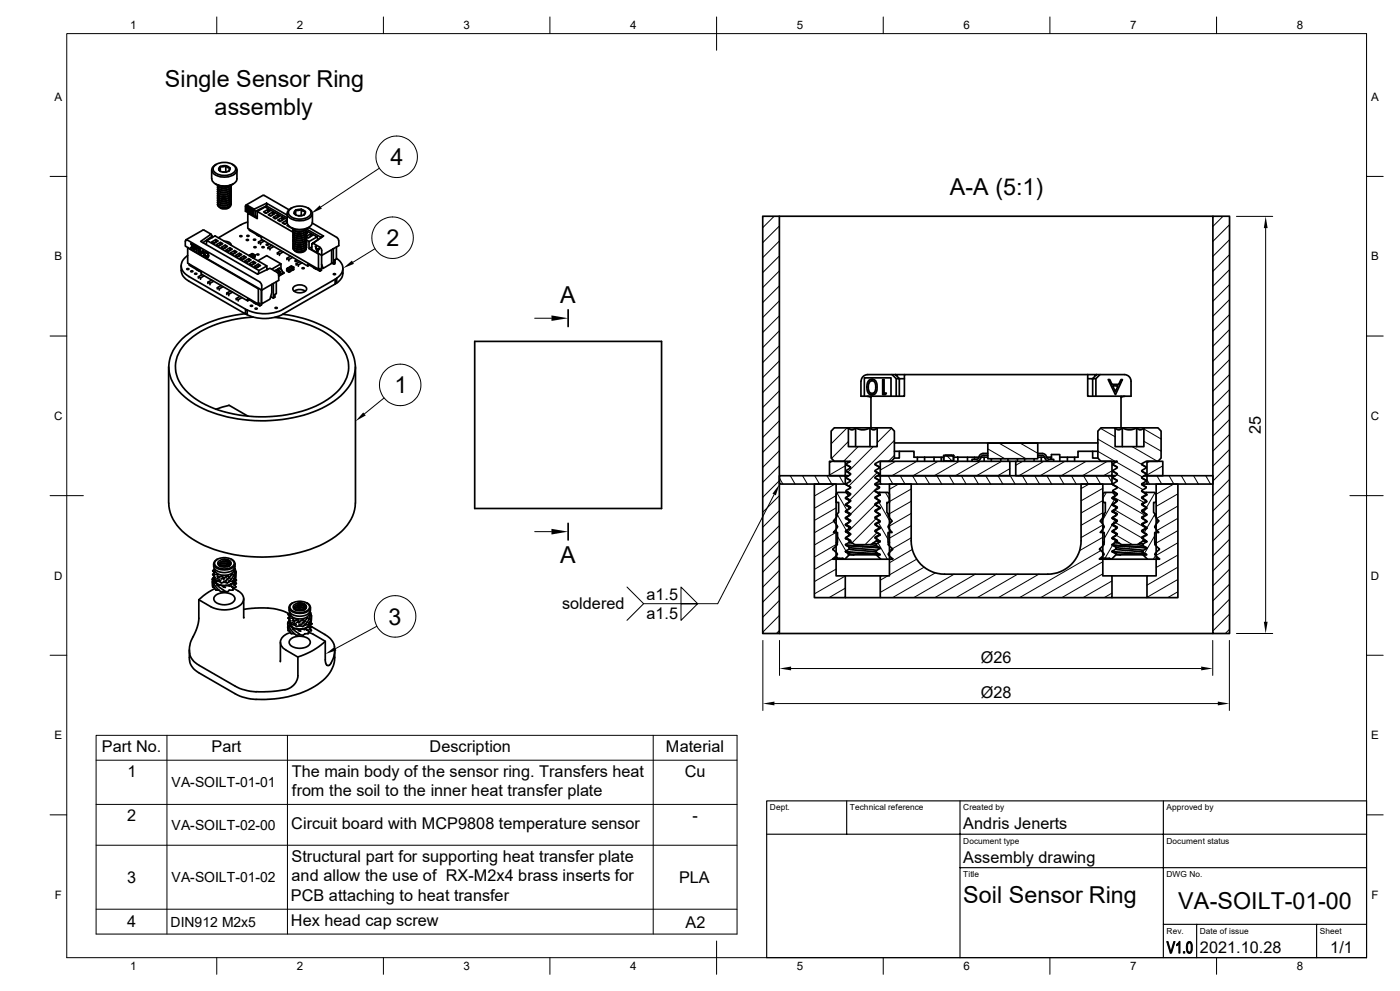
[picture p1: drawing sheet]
<svg xmlns="http://www.w3.org/2000/svg" width="420mm" height="297mm" viewBox="0 0 420 297" stroke-linecap="round" stroke-linejoin="round" font-family="sans-serif">
<g fill="none" stroke="#000" stroke-width=".51">
<path d="M63.5 50.9v2.7a3.3 3.3 0 0 0 3.8 2.2 3.3 3.3 0 0 0 3.8-2.2v-2.7M64.3 49.7a4.5 4.5 0 0 1 6.4 .6 2.24 2.24 0 0 1-2.5 2.2 3.8 3.8 0 0 1-4.2-1.5v-.7zM64.6 55.1a5.4 5.4 0 0 0 5.4 0M64.9 49.2l-.3 .2M65.3 55.5l.4 .5 1 .3 1.4-.1 1-.6-1 .7-1.4 .1-1-.3-.4-.6M65.9 50.1l.2-.1a1.91 1.91 0 0 1 2.9 .7 1.96 1.96 0 0 1-3.4-.2zM66.1 49.9l-.3 .8a.33 .33 0 0 0-.1 .4 .33 .33 0 0 0 .3 .2l.2 .1M66.1 49.9v1.4M66.5 59.6h1.3M66.5 59h1.3M66.5 58.3h1.3M66.5 57h1.3"/>
<path d="M67.7 49.7l.7 .5 .6 .2M67.7 49.7l-.8 .3-.8-.1M67.7 49.7v1.8M67.8 57.7h-1.3M67.8 56.3l-1.3 .1M67.9 51.6h-.9M69 50.4l-.5 1M69.3 60l-.1 .7-.4 .4-1.4 .5-1.6-.3-.5-.5 .1-.5M69.3 59.3v.6l-.4 .5-1.3 .5h-1l-.9-.3-.4-.4 .1-.6M69.3 58.7v.4l-.3 .6-1.5 .6-1.8-.4-.4-.4 .1-.5M69.3 58v.6l-.6 .6-1.5 .4-1.5-.3-.4-.5 .1-.5M69.3 57.4v.6l-.3 .4-1.5 .6-1.8-.4-.4-.4 .1-.5"/>
<path d="M69.3 56.7l-.1 .7-.4 .5-1.5 .4-1.7-.4-.3-.5 .1-.4M69.3 56v.6l-.3 .5-1.5 .6h-.8l-1-.4-.4-.4 .1-.5M69.3 55.5v.5l-.5 .5-1.4 .5-1.6-.3-.4-.4v-.6M69.3 59.6l-.4 .9-1.3 .5-1.6-.2-.6-.5-.1-.4M69.3 59l-.5 .9-1.4 .5-1.5-.3-.5-.4-.1-.4M69.3 58.3l-.4 .8-1.3 .6h-1l-.9-.3-.4-.8M69.3 57.7l-.4 .8-1.4 .6-1.5-.3-.6-.4-.1-.4M69.3 57l-.1 .4-.5 .6-1.5 .4-1.5-.3-.4-.8M69.3 56.3l-.4 .9-1.4 .5-1.5-.1-.6-.5-.1-.4M69.3 55.7v.1M69.3 55.8l-.5 .8-1.5 .5-1.4-.2-.5-.4-.1-.5M69.7 49.2a1.74 1.74 0 0 1 1.4 1.8 1.74 1.74 0 0 1-1.6 1.7 5 5 0 0 1-5.8-1.1l-.2-.7 .2-.7 .9-.8"/>
<path d="M54.4 79.6a4.1 4.1 0 0 0 2.3 4.7l17 9.8v-1.4l.5 .3v1.4l-.5-.3M55.6 72.3v1.4l22.9 13.3v-1.5M55.8 71.9l5.1-2.9h.4l2 1.2-3.1 2.1 17.1 9.9 3.7-1.8 2.1 1.2 .5 .9M56.2 72l-.4-.1-.1 .4M56.2 71.9l21.7 12.6 .5 1M56.3 76.6a3.4 3.4 0 0 0-2 3.3 3.4 3.4 0 0 0 2.4 3l17 9.8M56.3 74.3l21.2 12.3 .2-.1M56.3 74.3v4.6l21.2 12.2v-4.5M56.4 74.2l-.1 .1M56.7 79.1v.4l3.7 2.1v.5l13.9 8.1v-.6l3.6 2.1 .5-.3-.1-4.5M57.3 72.9l.4 .8 .4-.3-.3 .5 .3 .8-.4-.7-.4 .3 .4-.5zM57.3 73l.4 .8-.4 .5h.1"/>
<path d="M57.7 74l.3 .6M58 74.7h.1M58 73.4l-.3 .3M58.5 73.7v1.2M58.7 73.9l.3 .3 .1 1.1M58.7 73.9h-.2v1l-.2-.8a.37 .37 0 0 1 .5-.3 .37 .37 0 0 1 .3 .5v1M58.7 73.8h-.2M58.7 73.9l.3 .4v.9M59 75.2l.1 .1M59.3 74.1l.5 .3v1.3l-.1-1.2zM59.3 74.1l.4 .4 .1 1.2M60 74.5l.2 1.4z"/>
<path d="M60 75.9h.2M60.1 74.5v1.3M60.8 75.3l.5 1.2M60.8 75l.5 1.6-.5-1.3-.4 .7zM60.9 75l-.4 1.1M61.2 76.5h.1M61.5 76.5l.5 .5M61.5 75.6h.5l.5 .7v.7h-.5M61.5 76.5l.6 .4h.3l.1-.3M61.5 75.6l.1 .1M61.5 76.4l.5 .6M61.6 75.7h.4"/>
<path d="M61.6 75.6h-.1M62 75.7l.5 .9M62 77h.1M62 77h.4M62.1 72.1l2.4-1.4 15.6 9v1.1M62.1 72.1l15.6 9 2.4-1.4M62.1 72.1l-.3 1.2M62.5 76.6l-.1 .3M63.3 70.2l.4 .6-2.8 1.9M63.5 72.6l1.2-.8 .7 .4-1.3 .7zM63.7 70.8v.4M64.7 72.7l-.6 .3"/>
<path d="M64.7 71.8v.8M64.9 73.4l1.2-.8 .7 .4-1.2 .8zM66.1 72.6v.8M66.1 73.4l-.6 .3M66.1 73.4h.1M66.3 74.2l1.3-.8 .6 .5-1.2 .7zM66.5 61.6h1.3M66.5 61h1.3M66.5 60.3h1.3M67.2 72.3a1.78 1.78 0 0 1 2.2 1.2M67.5 74.3l-.5 .3M67.6 73.4v.9"/>
<path d="M67.7 75l1.3-.7 .7 .4-1.3 .7zM67.8 62.2l-1.3 .1M69 74.3v.8M69 75.1l-.6 .3M69 75v.1M69.1 75.8l1.3-.7 .7 .4-1.3 .7zM69.2 61.4l-.5 .8-.9 .4-1.3-.1-.8-.5M69.3 60.6v.6l-.4 .5-1.4 .5h-.8l-1-.3-.4-.4 .1-.5M69.3 60.9l-.4 .9-1.4 .5-1.5-.2-.6-.5-.1-.3M69.3 60.3h.1M69.3 60.3l-.5 .9-1.5 .5-1.4-.3-.5-.4-.1-.4M70.4 75.9l-.6 .3"/>
<path d="M70.4 75.1v.8M70.5 76.6l1.3-.7 .7 .4-1.3 .7zM71.8 76.7l-.6 .3M71.8 76.7h.1M71.8 75.9v.8M71.9 77.4l1.3-.7 .7 .4-1.3 .8zM72.3 67.4l-6.8 3.9M73.2 76.7v.9l-.6 .3M73.4 78.3l1.2-.8 .7 .4-1.3 .8zM73.8 61.5l5.4-3 7.5 4.4M73.9 63.5v-1.8l2.3 1.3v1.8l.4 .2 .6-.2M74 61.8v1.6"/>
<path d="M74.3 62.6l.2 .9 .5 .2M74.3 66.5l-2.1 .9M74.4 62.3l.3-.1 .3 .4-.2 .9-.4-.4zM74.4 62.1l-.1 .5M74.5 62.2h.2M74.5 62.1l-.2 .5M74.6 63.7l-.3 .2M74.6 78.3l-.6 .4M74.6 78.3h.1M74.6 77.5v.8M74.7 62.2l.3 .5-.1 .8M74.8 79.1l1.2-.7 .8 .3-1.3 .8z"/>
<path d="M74.8 68.7v.3l3.6 2.1v.6l13.9 8.1v-.6l3.7 2.1M74.8 76.7l1.1-.6 .5 .3-1 .6M74.8 62.2l.3 1a.42 .42 0 0 1-.5 .5 .42 .42 0 0 1-.3-.6v-.5M74.8 76.5l-.1 .1M74.9 63.5h.1M75.3 76.4l-.5 .1M75.4 76.2h.2M75.4 76.2h.1M75.4 76.2l-.2 .1M75.5 77.1l.5-.3v.5l.2-.1M75.6 76.9l.1 .3zM75.6 76.9l-.2 .1"/>
<path d="M75.7 62.7v1.4h.2h-.3v-1.4v1.4l.3 .1M75.8 76.1l-.4 .1M75.9 76.7l.6-.2v.5l-.2 .2M75.9 76.7l-.3 .2M76 78.4v.8l-.5 .3M76.1 76.5l.2 .7zM76.2 79.9l1.3-.7 .6 .4-1.2 .7zM76.2 62.7l.4 .6v1.7M76.4 76.4l-.5 .4M76.4 76.4l.1 .1M76.4 76.4h.1M77 70.3l.7 .4"/>
<path d="M77.2 63.4l2.3-1.4 6.6 3.8M77.2 63.4l10.7 6.2M77.2 63.4v2.1l-2.9-1.6v4.6l21.2 12.2v-4.6l-2.8-1.6v-2.1M77.4 78.1l2.6-1.5 4.3 2.5-.1 1.5M77.5 79.2v.8h-.5l-.2 .3M77.6 72.5l.5 .4M77.6 70.7v.1M78.7 71.9l-1.1 .6v.4M79.1 63.5l1.2-.7 .7 .4-1.2 .7zM79.3 72.2l-1.2 .7v.4M79.6 63.8h.4M79.9 61.7l-3.3 1.6"/>
<path d="M79.9 61.7l6.2 3.6M79.9 61.7v.5M80 60.9l-3.8 1.8-2.4-1.2-.2 1.8 2.6 1.3M80 60.9l6.1 3.6M80 60.9l-.1 .8M80.3 62.8v.8M80.4 74.2l.6 .3M80.5 64.3l1.2-.7 .8 .4-1.3 .7zM81.1 64.7h.2M81.5 73.5l-1.1 .7v.3M81.7 63.6v.8M81.9 65.2l1.3-.8 .7 .4-1.3 .8z"/>
<path d="M82.1 73.9l-1.1 .6v.4M82.7 65.4l-.3 .1M82.7 65.4h.1M83.2 64.4v.8M83.2 75.8l.6 .4M83.3 66l1.3-.8 .7 .4-1.3 .8zM83.9 66.3h.2M84.3 79.1l-2.8 1.6M84.3 75.1l-1.1 .7v.4M84.6 65.2v.8M85 75.5l-1.2 .7v.3M85.3 67.1h.3"/>
<path d="M86 66v.8M86.1 77.4l.6 .4M86.1 66.1l-1.4 .7 .7 .4 .7-.4M86.1 64v2.6a3.3 3.3 0 0 0 3.8 2.2 3.3 3.3 0 0 0 3.8-2.2M86.4 67.4l-.3 .2 .8 .4M86.8 67.9h-.1M87 62.8a4.5 4.5 0 0 1 6.3 .6 2.24 2.24 0 0 1-2.5 2.2 3.8 3.8 0 0 1-4.2-1.5v-.7zM87.1 79.9l.7 .4v.6l-.7 .5M87.1 79.9h.1M87.1 79.9l-.7 .4M87.2 76.8l-1.1 .6v.4M87.2 68.2a5.5 5.5 0 0 0 5.1 .2"/>
<path d="M87.5 62.3a1.74 1.74 0 0 0-1.3 1.8 1.74 1.74 0 0 0 1.5 1.6 5 5 0 0 0 5.8-1l.2-.7-.2-.7-.9-.8M87.6 68.4l.3 .2M87.8 77.1l-1.1 .7v.4M87.9 68.6l.5 .6 1.1 .3 1.5-.2 .8-.7M87.9 69.7l.4 .7 1.2 .4 1.6-.2 .6-.5 .2-.6 .5 .2-.5 .3M88 68.6l.3 .5 1.1 .3 1.3-.1 1-.7M88 69.5v.5l.3 .4 1.7 .3 1.5-.5 .4-.6v-.5l3.2 1.9M88.7 63l-.2 .7a.37 .37 0 0 0-.2 .5 .37 .37 0 0 0 .4 .2h.1M88.7 63v1.4M88.7 63a.82 .82 0 0 0-.4 1 .82 .82 0 0 0 .9 .6l.8 .1 1.1-.3M88.9 79l.6 .4M89.1 75.3h1.4"/>
<path d="M89.1 74.7h1.4M89.1 74h1.4M89.1 73.4h1.4M89.1 72.7h1.4M89.1 72.1h1.4M89.1 70.7h1.4M89.1 70.1h1.4M89.1 69.4h1.4M90 78.4l-1.1 .6v.5M90.3 62.8l.6 .1 .7 .6M90.3 62.8l-1.6 .2M90.4 62.7l.6 .6 .6 .1"/>
<path d="M90.4 62.7l-.9 .4-.8-.1M90.4 62.7v1.9M90.5 71.4h-1.4M90.5 64.6l-.9 .1M90.6 78.7l-1.1 .7v.4M91.6 63.5v.5l-.5 .4M91.6 63.4l-.5 1M91.8 74.5l-.4 .8-.9 .3h-1.5l-.6-.5M91.9 73.7v.6l-.4 .5-1.5 .5-1.7-.3-.3-.5v-.5M91.9 73v.6l-.3 .5-1.4 .5h-.9l-1-.3-.4-.5 .1-.4M91.9 72.4v.5l-.4 .6-1.4 .5-1.8-.3-.3-.5v-.5M91.9 71.8v.5l-.4 .5-1.6 .6-1.6-.4-.4-.5 .1-.4"/>
<path d="M91.9 71.1v.4l-.2 .5-1.5 .7-1.1-.1-.8-.3-.4-.5 .1-.4M91.9 70.4v.6l-.4 .5-1.5 .6-1.7-.4-.4-.5 .1-.5M91.9 69.8v.5l-.3 .5-1.4 .6-1.7-.3-.5-.4v-.6M91.9 71.9l.8 .5M91.9 68.6l4.5 2.6M91.9 68.6l-.2 .7-1.4 .8h-1.1l-.9-.4-.4-.5 .1-.4M91.9 70.8l-.5 .9-1.5 .4-1.5-.3-.5-.8M91.9 70.8l1.2-.7 .7 .4-1.3 .8-.6-.3M91.9 74l-.4 .9-1.5 .5-1.6-.3-.5-.8M91.9 73.3l-.3 .8-1.4 .6-1.6-.2-.4-.2-.3-.6M91.9 72.7l-.4 .9-1.5 .5-1.6-.3-.4-.4-.1-.4M91.9 72v.5l-.6 .6-1.5 .3-1.5-.3-.4-.8"/>
<path d="M91.9 71.4l-.4 .9-1.4 .5-1.5-.2-.6-.5-.1-.4M91.9 70.1l-.3 .8-1.5 .6-1.5-.2-.6-.5-.1-.4M91.9 68.7l-.3 .9-1.4 .5-1.6-.1-.6-.5-.1-.4M91.9 70.7v.1M92.4 68.4l.2-.2 4.4 2.5M92.4 62.3l.2 .1M92.4 71.2h.2M92.7 79.4l-.4 .4M93.1 70.1v.9M93.6 74l-.9 .5M93.7 66.9l7.3 4.3 .6 .9M93.7 64v2.6"/>
<path d="M94.6 73.8l.3 .6 .6 .4 .3-.3-.6 1.1zM94.7 73.8l.5 1.8M95 74.6l.5 .3-.3 .4zM95 74.6l.5 .3M95 74.6h.1M95.1 71l-2.4 1.4M95.1 71l.3 .8M95.4 74.9l-.2 .4M95.7 76l-.2 .1M95.7 74.4l-.2 .4M96.4 71.2l-2.8 1.9 .3-.2M96.5 76.5v4.5l-.5 .3v-.8l-.5 .2"/>
<path d="M96.5 75.1v1.4M97 70.7l-.6 .5M97 70.7l-3.1 2.2 2.1 1.2 .5 1M99.5 74.8v4.2l-2.6 1.4-.4-1.2M100 74.7v4.3M100.1 74.5l-.2 .1M100.2 78.8l.3 .2a.3 .3 0 0 1-.3 .2 .3 .3 0 0 1-.3-.3M100.9 74v3.6l-.4 .3v.8l-.5 .3-.5-.3M100.9 77.4a3.3 3.3 0 0 1 2 3 3.3 3.3 0 0 1-1.9 3M101.6 72.1v1.5l-5.1 2.9-2.9-1.7v-1.7M228.8 64.8h5v125.1h-5zM233.8 64.8h130.1"/>
<path d="M363.9 64.8h5v125.1h-5zM58.9 80.7l.8 .5M59.6 81.1v.1M60.2 83.3v.4M60.7 82.3l-1.2 .6v.5M61.3 82.6l-1.1 .7-.7-.4M63 84.9v.4M63.5 83.9l-1.1 .7v.4M64.1 84.3l-1.1 .6-.6-.3M65.8 86.6v.4M66.3 85.6l-1.1 .6v.4M66.9 85.9l-1.1 .7-.6-.4"/>
<path d="M68.6 88.2v.4M69.2 87.2l-1.2 .6v.5M69.8 87.5l-1.2 .7-.6-.4M71.5 89.8v.4M72 88.8l-1.1 .7v.4M72.6 89.2l-1.1 .6-.6-.3M73.6 94a33.3 33.3 0 0 0-18.9 7.5 10.7 10.7 0 0 0-2.4 14 23.8 23.8 0 0 0 14.4 9 44.4 44.4 0 0 0 31.2-2.8 15.4 15.4 0 0 0 8.6-10.3 11.6 11.6 0 0 0-5.2-10.9 33.2 33.2 0 0 0-16.5-6.3M74.8 89.9l-.5 .3M75.9 95a32.3 32.3 0 0 0-18.9 6.6 10 10 0 0 0-2.8 13.5 24.1 24.1 0 0 0 15.9 9 40.2 40.2 0 0 0 27.1-3.7 13.1 13.1 0 0 0 7.4-10.1 11.6 11.6 0 0 0-5.6-9.7 34.1 34.1 0 0 0-16.6-5.5M76 90.6l.8 .4M76.8 91.1h.1M77.5 91.1l.4-.2v.8"/>
<path d="M77.7 81.1l-.2 1M78.4 91.1h.1M80.1 80.6l.2 .1M80.1 80.8h.1M80.3 80.7h.1M81.5 85.2v2.5l-.5 2-2.6 1.4v-4.2M82 85v4.4M82.9 84.4v3.6l-.4 .3v.8l-.5 .3-.8-.5M83.2 80.7l.7 .7M83.3 81.1l-.4-.2-.6 .3M83.3 81.1l.4 .6M83.5 81l-.1 .1"/>
<path d="M83.6 82.5l.1 .1M83.7 82.6l-.1 1.4-5.1 3M83.7 81.7l.5 .5-.5 .4M84 81.4l.2 .3M84.2 81.8l.4 .2M84.2 82.2v.2l-.6 .3M84.6 82v.2M84.8 81.4l-.5-.8-.5-.3-.6 .4 .9 1.2 .5 .3 .6-.5M84.8 81.4l.4 .3-.6 .3M86.4 80.3l.7 .4v.7M86.4 80.3l-.4 .2 .7 .4v.7l-.7-.4v-.7M87.1 81.4l-.4 .2"/>
<path d="M87.8 81v-.7l-.7-.4 .3-.2 .7 .4v.7l-.3 .2M88 86.1a2.75 2.75 0 0 1 3.9 .2 1.86 1.86 0 0 1-2.6 1.4 1.16 1.16 0 0 1-1.3-1.6zM88.1 80.1l-1.4 .8M88.2 87.3a3.1 3.1 0 0 1 3.4 0M94.1 80.2l.7 .4M94.8 80.6h.1M96.5 80.1l.4 .3M100.5 83.7l-15.5 9a12.5 12.5 0 0 1-10.8 .2M101 83.4v1.4l-.5 .3M101 83.4l-.5 .3v1.4l-15.5 9a12.4 12.4 0 0 1-10.8 .3M102.9 80.4v1.5a3.7 3.7 0 0 1-1.9 2.9M170.4 92.8v5.1"/>
<path d="M50.6 109.9v40.9a13.4 13.4 0 0 0 7.1 10.7 42.2 42.2 0 0 0 29.3 4.7 28.4 28.4 0 0 0 17.1-8.8l1.7-2.8 .6-1.9 .2-1.9M106.6 109.9v40.9M142.4 102.3h56.1v50.1h-56.1zM259.3 118.7v-5.5h8v5.5M260.2 118.8l1.1 .3M260.8 113.9l.5-.2h.7l.6 .4 .5 .9-.1 2.2-.3 .6-.8 .6-1.1-.3-.7-1.1v-2zM260.9 114.3l.9-.2 .8 .8v2.1l-.3 .7-.4 .2-.9-.2-.5-.9v-1.5zM264.8 113.7h.4v4.1h.7l-.3 .5h-.8zM267.6 112.3l1.3 1.2v5.2M268.6 112.3h-8.3a2.02 2.02 0 0 0-2 2v4.4h3M268.6 112.3l1.2 1.2v5.2M268.6 112.3h2.7"/>
<path d="M271.3 113.5h-2.4M326.3 112.3h-55v6.4h-10v9.5M326.3 112.3v6.4h10v9.5M326.3 113.5h1.5M326.3 112.3h2.6M327.8 113.5v5.2M328.8 113.5v5.2M328.9 112.3h8.4a2.02 2.02 0 0 1 2 2v4.4h-3M328.9 112.3l-1.1 1.2M330 112.3l-1.2 1.2h-1M332.4 113.7h.5l.7 1.5h2l.7-1.5h.4l-2.1 4.6zM333.8 115.7h1.6l-.8 1.7z"/>
<path d="M337.4 118.8l-1.1 .3M68.7 121.5l-4 1.2M68.7 121.5l5.7 3.3M248.8 138.3h4.8v4.3h-4.8zM250.3 128.2h4.2v5.7h8.6v-5.7h4.3l.9 1v8.1l-.9 1h-3.6l-1.3 .7v.2l1.3 .8v.3l-1.3 .7v.2l1.3 .8v.2l-1.3 .8v.3l1.3 .7v.2l-1.3 .8v.2l1.3 .8v.3l-1.3 .7v.2l1.3 .8v.3l-1.3 .7v.2l1.3 .8v.2l-1.3 .8v.3l1.3 .7v.2l-1.3 .8v.2l1.3 .8v.3l-1.3 .7v.2l1.3 .8v.3l-1.3 .7v.2l1.3 .8v.2l-1.3 .8v.3l1.3 .7v.2l-1.3 .8v.2l.9 .6-2.2 1.4h-4.8l-1.3-.9v-.3l-1.3-.8v-.2l1.3-.8v-.2l-1.3-.7v-.3l1.3-.8v-.2l-1.3-.8v-.2l1.3-.7v-.3l-1.3-.8v-.2l1.3-.7v-.3l-1.3-.8v-.2l1.3-.8v-.2l-1.3-.7v-.3l1.3-.8v-.2l-1.3-.8v-.2l1.3-.7v-.3l-1.3-.8v-.2l1.3-.7v-.3l-1.3-.8v-.2l1.3-.8v-.2l-1.3-.7v-.3l1.3-.8v-.2l-1.3-.8v-.2l1.3-.7v-.3l-1.3-.8v-.2l1.3-.7h-4.8l-1-1v-8.1zM253.8 139.2l1.3 .8M254.5 128.2h2.2l-.9 .6-.7-.1zM256.7 128.2l1.7 .6 1.3-.1 1.3-.5M256.7 128.2h4.3M256.7 128.2v5.7M261 128.2h2.1l-.6 .5-.6 .1zM261 128.2v5.7"/>
<path d="M262.5 139.2l1.3 .8M264.1 138.3h38.8v4.3h-38.8zM268.3 135.3h5.9v1.7h1M268.3 132.8h61.1M269.8 135.3v2h-1.5M277.4 137h-2.2v1.3M277.4 137v1.3M277.4 137h5.7M280.2 137v1.3M282.4 137v1.3M283.1 136.6h2.9v1.6h-2.9zM283.6 136.4l2 .2z"/>
<path d="M283.6 136.5h-.5v1.8M283.8 138.2v.1M285.2 138.2v.1M285.3 138.2v.1M285.6 136.5h.5v1.8M286.1 137h7.6M287.4 137v1.3M290.2 137v1.3M292.4 137v.7M293 137.7h-1.4v.6M294.3 137h.9M294.3 136.9l-.4 .9-.9 .4"/>
<path d="M296.3 132.8h15v4.7h-15zM296.3 137h-1.1v1.3M296.3 135.9h-1.4a1.54 1.54 0 0 0-1.4 1.5l-.5 .2M296.3 136.5h-1.4l-.6 .4M297.4 137.5v.8M300.2 137.5v.8M302.4 137.5v.8M302.9 138.3h1.8M304.7 138.3h28.9v4.3h-28.9zM305.2 137.5v.8M307.4 137.5v.8M310.2 137.5v.8"/>
<path d="M311.3 135.9l1.8 .1 .6 .4 .2 .4M311.3 136.5h1.5l.6 .4M311.3 137h2.1M312.4 137v1.3M313.4 136.9l.3 .9 .9 .4M313.9 136.8l.3 .6 .4 .2M314 137h1.2M314.6 137.7h1.5v.6M315.4 137.7v-1.5h2.5v2.1M315.4 137h-.2v.7M320.2 137v1.3M322.4 137v1.3"/>
<path d="M327.8 135.3v2h1.6M329.4 135.3h-6v1.7h-5.5M330.3 128.2h4.2v5.7h8.7v-5.7h4.2l.9 1v8.1l-.9 1h-3.6l-1.3 .7v.2l1.3 .8v.3l-1.3 .7v.2l1.3 .8v.2l-1.3 .8v.3l1.3 .7v.2l-1.3 .8v.2l1.3 .8v.3l-1.3 .7v.2l1.3 .8v.3l-1.3 .7v.2l1.3 .8v.2l-1.3 .8v.3l1.3 .7v.2l-1.3 .8v.2l1.3 .8v.3l-1.3 .7v.2l1.3 .8v.3l-1.3 .7v.2l1.3 .8v.2l-1.3 .8v.3l1.3 .7v.2l-1.3 .8v.2l.9 .6-2.2 1.4h-4.8l-1.3-.9 .1-.3-1.4-.8v-.2l1.4-.8v-.2l-1.4-.7v-.3l1.4-.8v-.2l-1.4-.8v-.2l1.4-.7v-.3l-1.4-.8v-.2l1.4-.7v-.3l-1.4-.8v-.2l1.4-.8v-.2l-1.4-.7v-.3l1.4-.8v-.2l-1.4-.8v-.2l1.4-.7v-.3l-1.4-.8v-.2l1.4-.7v-.3l-1.4-.8v-.2l1.4-.8v-.2l-1.4-.7v-.3l1.4-.8v-.2l-1.4-.8v-.2l1.4-.7v-.3l-1.4-.8v-.2l1.4-.7h-4.9l-.9-1v-8.1zM333.8 139.2l1.4 .8M334.5 128.2h2.2l-.9 .6-.6-.1zM336.7 128.2h4.3M336.7 128.2l1.8 .6 1.2-.1 1.3-.5M336.7 128.2v5.7M341 128.2h2.2l-.7 .5-.6 .1zM341 128.2v5.7M342.5 139.2l1.3 .8M344.1 138.3h4.7v4.3h-4.7z"/>
<path d="M170.4 156.8v5M233.8 142.6h19.8v2.5h-19.8zM244.3 145.1h6.5v27.5h2.8v6.5h-9.3zM250.8 148.1l.5-.5h2.5l.9 .9-1 .7v.2l1.1 .6v.5l-1.1 .7 1.1 .8v.5l-1.1 .9 1.1 .6v.6l-1.2 .6 1.2 .8v.5l-1.2 .9 1.2 .6v.5l-1.1 .7 1.1 .8v.5l-1.1 .7 1.1 .8v.6l-1.1 .6 1.1 .8v.5l-1.1 .7 1.1 .8v.3l-1.4 1.3h-.5v-.3h-2v.3h-1.1l.8-.7a.71 .71 0 0 0 .6-.6 .71 .71 0 0 0-.4-.7l-.9-.9 .6-.7a.82 .82 0 0 0 .5-1.2l-.1-.2h.3v-3h-1.1l.8-1.1a.74 .74 0 0 0 0-1.3l-.4-.5a.58 .58 0 0 1-.4-.6 .58 .58 0 0 1 .4-.5l.2-.2a.98 .98 0 0 0 .4-1.3l.5-.5v-3h-.8zM251.1 154.1l-.2 .2M253.6 142.6h.9M253.6 145.1h.2M253.7 159.2l.2 .1M253.7 155.2l.2 .1M253.7 153.2l.2 .1M253.7 151.3v.1M253.7 149.2l.2 .1"/>
<path d="M253.7 157.2l.2 .1M253.7 151.2l.2 .1M253.7 151.4l.6 .1M253.7 149.4l.6 .1M253.7 159.4l.6 .1M253.7 157.4l.6 .1M253.8 155.4l.5 .1M253.8 153.4l.5 .1M253.8 141.2l1.3 .8M253.8 147.2l1.3 .8M253.8 149.2l1.3 .8M253.8 155.2l.1 .1"/>
<path d="M253.8 157.2l1.3 .8M253.8 143.3l1.3 .7M253.8 151.3h.1M253.8 159.3l1.3 .7M253.8 145.2l1.3 .8M253.8 153.2l.1 .1M253.9 151.3l1.2 .7M253.9 153.3l1.2 .7M253.9 155.3l1.2 .7M254.4 147.5l-.6 .1M254.8 158l.3 .2M254.8 152l.3 .1"/>
<path d="M254.8 150l.3 .2M254.8 156l.3 .1M254.8 154l.3 .1M254.8 156.5h.1M254.8 158.5h.1M262.5 145.1h1.6M262.5 145.2l1.3 .8M262.5 143.2l1.3 .8M262.5 141.2l1.3 .8M262.5 147.2l1.1 .6M262.5 149.2l.3 .2M262.5 151.2l.3 .2"/>
<path d="M262.5 153.2l.3 .2M262.5 155.2l.3 .2M262.5 157.2l.3 .2M262.5 159.2l.3 .2M262.7 152.9l.2 .1M262.7 156.9l.2 .1M262.7 154.9l.2 .1M262.7 148.9l.2 .1M262.7 158.9l.2 .1M262.7 150.9l.2 .1M263.1 147.6h.8M263.2 142.6h.9"/>
<path d="M263.6 147.9h.1M263.8 148.3l.2 .1M263.8 158.3h.2M263.8 152.3l.2 .1M263.8 150.3l.2 .1M263.8 156.3h.2M263.8 154.3h.2M263.8 148.1h.1M263.8 150.1h.1M263.8 156.1h.1M263.8 154.1h.1M263.8 158.1h.1"/>
<path d="M263.8 152.1h.1M264 148.2h.1M264 152.2l-1.1-.6a1.04 1.04 0 0 1 .8-1.1l.3-.3-1.1-.7a1.17 1.17 0 0 1 1-1.1l.1-.2-.4-.3 .3-.3h2.4l.5 .5v2.5h-.7v3l.5 .5a2.03 2.03 0 0 0 .9 1.9v.3l-.6 .7a1.15 1.15 0 0 0 .2 1.9l.5 .7h-1.2v3h.4a.7 .7 0 0 0-.3 .7 .7 .7 0 0 0 .6 .6l.7 .6-.6 .7a.89 .89 0 0 0-.6 1.2l1.2 1.2h-3.6l-1.3-1.3 1.1-.1M264 152.2l-1.1 .8v.5l1.1 .7-.3 .3a1.04 1.04 0 0 0-.8 1l1.1 .7-1.1 .8a1.17 1.17 0 0 0 1 1.1l.1 .3-1.1 .6v.6l1.1 .8-1.1 .6v.5l1.1 .7M266.6 154.1l.2 .2M266.8 145.1h6.5v17a10 10 0 0 0 10 10h31a10 10 0 0 0 10-10v-17h6.5v27.5h2.8v6.5h-69.5v-6.5h2.7zM331.1 154.1l-.2 .2M333.6 142.6h.9M333.6 145.1v-2.5h-69.5v2.5h69.7M333.6 153.2l1.2 .8v.6l-1.2 .6 1.2 .8v.5l-1.1 .7M333.6 151.2l1.2 .8v.5l-1.1 .7M333.6 159.2l.3 .1"/>
<path d="M333.6 155.2l.3 .1M333.6 151.3l.1 .1M333.6 149.2l.3 .1M333.7 151.2l1.1-.7v-.5l-1.2-.8 1.1-.7-.9-.9h-2.5l-.5 .5v2.5h.8v3l-.5 .5a2.03 2.03 0 0 1-.9 1.9l-.1 .3 .7 .7a1.15 1.15 0 0 1-.2 1.9l-.5 .7h1.2v3h-.4a.7 .7 0 0 1 .3 .7 .7 .7 0 0 1-.6 .6l-.7 .6 .6 .7a.89 .89 0 0 1 .5 1.2l-1.2 1.2h1.1v-.3h2v.3h.6l1.3-1.3v-.3l-1.2-.6 1.2-.9v-.5l-1.2-.8 1.2-.6v-.6l-1.2-.6 1.2-.9v-.5l-1.2-.8 1.2-.7v-.5l-1.2-.8M333.7 153.2l.2 .1M333.7 157.2l.2 .1M333.7 151.2l.2 .1M333.8 151.4l.5 .1M333.8 149.4l.5 .1M333.8 159.4l.5 .1M333.8 157.4l.5 .1M333.8 155.4l.5 .1"/>
<path d="M333.8 153.4l.5 .1M333.8 141.2l1.4 .8M333.8 147.2l1.4 .8M333.8 149.2l1.4 .8M333.8 155.2l.1 .1M333.8 157.2l1.4 .8M333.8 143.3l1.4 .7M333.8 145.2l1.4 .8M333.8 151.3h.1M333.8 153.2l.1 .1M333.8 159.3l1.4 .7M333.9 151.3l1.3 .7"/>
<path d="M333.9 153.3l1.3 .7M333.9 155.3l1.3 .7M334.4 147.5l-.6 .1M334.8 158l.4 .2M334.8 152l.4 .1M334.8 150l.4 .2M334.8 156l.4 .1M334.8 154l.4 .1M334.8 156.5h.1M334.8 158.5h.1M342.5 145.2l1.3 .8M342.5 141.2l1.3 .8"/>
<path d="M342.5 143.2l1.3 .8M342.5 147.2l1.1 .6M342.5 149.2l.4 .2M342.5 151.2l.4 .2M342.5 153.2l.4 .2M342.5 155.2l.4 .2M342.5 157.2l.4 .2M342.5 159.2l.4 .2M342.5 145.1h1.6M342.7 148.9l.2 .1M342.7 158.9l.2 .1M342.7 150.9l.2 .1"/>
<path d="M342.7 154.9l.2 .1M342.7 152.9l.2 .1M342.7 156.9l.2 .1M343.2 147.6h.7M343.2 142.6h.9M343.6 147.9h.1M343.8 158.3h.2M343.8 150.3l.2 .1M343.8 156.3h.2M343.8 154.3h.2M343.8 148.3l.2 .1M343.8 152.3l.2 .1"/>
<path d="M343.8 148.1h.1M343.8 150.1h.1M343.8 156.1h.1M343.8 154.1h.1M343.8 158.1h.1M343.8 152.1h.1M344 156.4v-.2l-1.1-.7a1.17 1.17 0 0 1 1-1.1l.1-.2-1.1-.7v-.5l1.1-.8-1.1-.6a1.04 1.04 0 0 1 .8-1.1l.3-.3-1.1-.7a1.17 1.17 0 0 1 1-1.1l.1-.2-.4-.3 .3-.3h2.4l.5 .5v2.5h-.7v3l.5 .5a2.03 2.03 0 0 0 .9 1.9l.1 .3-.7 .8a.98 .98 0 0 0 0 1.7l.7 .8h-1.2v3h.4a.7 .7 0 0 0-.3 .7 .7 .7 0 0 0 .6 .6l.7 .6-.7 .8a.71 .71 0 0 0-.5 1.1l1.3 1.2h-3.7l-1.3-1.3h1.1l-1.1-.7v-.6l1.1-.6-1.1-.9v-.5l1.1-.7M344 148.2h.1M344 156.4l-1.1 .6a1.17 1.17 0 0 0 1 1.1l.1 .3-1.1 .6v.6l1.1 .8-1.1 .6v.5l1.1 .8M344.1 142.6h19.8v2.5h-19.8zM346.6 154.1l.2 .2M346.8 145.1h6.6v34h-9.3v-6.5h2.7z"/>
<path d="M59.6 179.7v6.4l-.4 1.9-.9 2.2a9.5 9.5 0 0 0-1.5 5 5 5 0 0 0 3 4.2l10.8 6.3a15.1 15.1 0 0 0 6.2 1.6M63.7 174.4l.1 1.5 .5 .2M63.7 173.6l.2 1.7 .6 1.2 .3 .4h.9M63.8 172.3l.5 .4-.3 .6M63.8 171.1l.3 .2a.38 .38 0 0 1 .4 .3 .38 .38 0 0 1-.4 .4l.6 .2a.38 .38 0 0 1 .5 0 .38 .38 0 0 1 .1 .4v.3l.7-.1a.48 .48 0 0 1 .5-.2 .48 .48 0 0 1 .4 .4l.2 .3 .8-.5a.41 .41 0 0 1 .5-.1 .41 .41 0 0 1 .3 .4h.1M63.8 171.1l.5 .5M63.8 172.2v.1M64 173.3l.6 .3M64 173.3v.1M64 174.6l.9 1.4 1.4 1.4 .9-.3 1 .3 .6-.5 1-.1 .1-.5M64 173.1v.1M64.1 173.4l-.4 .1 .6 .5-.3 .6 .9 .2 .3 .6"/>
<path d="M64.1 169a2.34 2.34 0 0 0 2.7 2.6 3.1 3.1 0 0 0 3.7-1.8v-.8M64.2 172.7l-.1 .2M64.3 171.6l-.5 .7M64.3 173.4a2.55 2.55 0 0 0 3 2.1 2.47 2.47 0 0 0 3-2.1l.6 .5M64.3 172.6h.1M64.3 173.1h.1M64.3 171.6h.1M64.3 170.5l-.5 .6M64.4 170.6a2.45 2.45 0 0 0 2.9 1.8 2.37 2.37 0 0 0 2.9-1.8M64.4 176.4l-2.6 1.6-2.2 1.7M64.4 173.1h.1M64.6 178.6a4.4 4.4 0 0 1 5.7 .2 1.57 1.57 0 0 1-1.4 2.2 4.4 4.4 0 0 1-4.6-.9l-.2-.6z"/>
<path d="M64.6 173.6l.1 .1M64.6 173v.1M64.8 167.9a4 4 0 0 1 5.4 .6 1.87 1.87 0 0 1-2.1 1.9 2.99 2.99 0 0 1-3.8-1.6zM65.1 173.4v.1M65.2 175.4h1.1l.6 .4M65.2 173.9v.1M65.2 167.6l-.2 .1M65.2 175.4l2 1.5M65.2 173.4h.1M65.6 173.8v.1M65.6 173.2h.1M65.7 169.4l.5-.5 1.1-.2 1 .3 .5 .5"/>
<path d="M65.8 173.7v.1M65.8 173.1h.1M66.1 169.8l1.4-.2 .8 .2M66.1 174.1h.1M66.2 174v.1M66.3 168.4l-.6 .5-.1 .4a.5 .5 0 0 0 .4 .4 .5 .5 0 0 0 .5-.2l1-.1 1 .4M66.3 168.4l1.2-.1 .6 .1 .8 .9M66.3 172.8v.1M66.3 173.5h.1M66.4 168.4a2.26 2.26 0 0 1 2.3 .3M66.4 173.4v.1M66.7 173.3v.1"/>
<path d="M66.7 169h.8M66.7 169.6h.8M66.7 167.7l1.4 .4 .6 .6M66.7 168.3h.9M66.8 167.7a1.11 1.11 0 0 0-1.2 .4 1.11 1.11 0 0 0-.1 1.2 2.68 2.68 0 0 0 3.8-.2v-.5l-.7-.7M67 173.6h.1M67.1 173.5v.1M67.1 176h.1M67.1 174.2v.1M67.1 174.2h.1M67.1 173.5h.1M67.2 173.4v.1"/>
<path d="M67.2 167.6l1 .2 .8 .4M67.2 167.6a1.74 1.74 0 0 1 2.1 1.2l-.2 .4-.4 .5M67.2 167.6l-.4 .1M67.4 173.3v.1M67.4 176v.1M67.5 173.9v.1M67.6 176v.1M67.7 174.2h.1M67.8 174.1v.1M67.9 172.9v.1M67.9 174h.1M68 173.6v.1"/>
<path d="M68 172.8h.1M68.2 173.5h.1M68.2 173.7h.1M68.3 173.4h.1M68.4 173.6v.1M68.6 173.3v.1M68.7 174.2h.1M68.7 168.7h.1M68.7 173.2v.1M68.7 168.7l.1 .2a.34 .34 0 0 1 .1 .6 .34 .34 0 0 1-.5-.3l-1.5-.3-.6 .1-.6 .5M68.7 174.1v.1M68.8 173.1l-.3 .3"/>
<path d="M68.9 174l-.1 .1M68.9 173.1h.1M69 175.7h.1M69.3 172.5h.1M69.4 173.4v.1M69.4 173.6h.1M69.4 167.6a1.45 1.45 0 0 1 1.1 1.5 1.45 1.45 0 0 1-1.2 1.3 4.2 4.2 0 0 1-5.1-1l.1-.9 .8-.8M69.5 175.7l-.1 .1M69.6 175.8v.1M69.9 175.8h.1M69.9 176.2l1.5 .9a2.51 2.51 0 0 1 1.7 2.4 2.51 2.51 0 0 1-1.7 2.3 9.1 9.1 0 0 1-8.2 0l-3.6-2.1M70.1 173.5h.1"/>
<path d="M70.1 172.4l-1.6 2.1M70.2 175.3h.1M70.3 170.5l.4 1M70.4 174.4l.5 .4-.5 .5M70.4 175.3v.1M70.4 175.4l.4 .5-.9 .4M70.4 170.4l.1 .1M70.4 170.3l.1 .2M70.4 174.3v.1M70.5 170.5l.2 .7M70.6 173.7l.3 .1M70.7 171.5h.1"/>
<path d="M70.7 171.5a.3 .3 0 0 0-.4-.3 .3 .3 0 0 0 0 .5l-.2 .8a.45 .45 0 0 0-.5-.4 .45 .45 0 0 0-.4 .5l-.4 .5M70.8 171.5l-.5 1.9-.5 .8h-1l-.6 .5-.8-.2-1 .2-.6-.5h-1l-.1-.5M70.8 171.6l-.1 1.7-.5 .2M70.9 173.9l-.8 .4 .2 .6-1 .1-.4 .6-1.1-.1-.9 .3 .3 .1M70.9 173.8l-.5 .6M70.9 173.8h.1M70.9 173.9h.1M70.9 174.9h.1M73.1 179.5l.1 5.7M251.1 167.3v.3h-.2M251.3 167.3v.3h-.2M251.8 167.3v.3h-.5"/>
<path d="M251.8 167.6h.9M252.7 167.6h.2M252.7 167.3v.3M252.9 167.6h.1M252.9 167.3v.3M253.4 167.6h10.8M253.6 179.1h10.5M253.6 172.6h10.5M253.7 161.3v.1M253.7 165.3v.1M253.7 165.2l10.2 .9M253.7 163.2l10.2 .9"/>
<path d="M253.7 161.2l.2 .1M253.7 161.4l.6 .1M253.7 165.4l10.1 .9M253.8 163.4l10.2 1M253.8 161.2l.1 .1M253.9 161.3l1.2 .7M254.8 164l8.1 1M254.8 162l.3 .1M254.8 160l.3 .1M254.8 166.3h1.3M254.8 166l1.3 .3M254.8 164.5l8.1 1.1"/>
<path d="M254.8 162.6l.9 .2M261.2 163.2l1.7 .3M261.9 162.8l1 .2M262.5 161.2l.3 .2M262.7 160.9l.2 .1M262.8 162.1l1.2 .2M262.9 166.3h-6.8M263.1 162l.8 .1M263.8 160.3l.2 .1M263.8 160.1h.1M264 160.2h.1M264 164.2h.1"/>
<path d="M264 162.2l-1.1 .8v.5l1.1 .7-1.1 .8v.6l1.1 .6M266.8 162.6h.1M331.1 167.3v.3h-.2M331.3 167.3v.3h-.2M331.8 167.3v.3h-.5M331.8 167.6h.9M332.7 167.6h.2M332.7 167.3v.3M332.9 167.3v.3M332.9 167.6h.1M333.5 167.6h10.7M333.6 179.1h10.5"/>
<path d="M333.6 172.6h10.5M333.6 165.4h.1M333.6 161.3v.1M333.6 165.2l10.3 .9M333.6 163.2l10.3 .9M333.6 161.2l.3 .1M333.8 165.4l10 .9M333.8 163.4l10.2 1M333.8 161.4l.5 .1M333.8 161.2l.1 .1M333.9 161.3l1.3 .7M334.8 162l.4 .1"/>
<path d="M334.8 160l.4 .1M334.8 166l1.3 .3M334.8 164l8.1 1M334.8 164.5l8.1 1.1M334.8 162.6l.9 .2M334.8 166.3h1.3M341.2 163.2l1.7 .3M341.9 162.8l1 .2M342.5 161.2l.4 .2M342.7 160.9l.2 .1M342.9 162.1l1.1 .2M342.9 166.3h-6.8"/>
<path d="M343.1 162l.8 .1M343.8 160.3l.2 .1M343.8 160.1h.1M344 160.1v.1M344 164.2h.1M346.8 162.6h.1M56.8 194.8l.1 3.3M73.1 182.6a21.2 21.2 0 0 1 13.6 1.3M84.1 192.5v5.8M86.4 186.6v1.4l.7 1.5 .3 .4h.9M86.4 187.5v1.5l.5 .1M86.4 184.2l.7 .4-.4 .6 .6 .1a.42 .42 0 0 1 .6-.1 .42 .42 0 0 1 0 .6h1a.44 .44 0 0 1 .5 0 .44 .44 0 0 1 .1 .6l.9-.4a.53 .53 0 0 1 .6-.3 .53 .53 0 0 1 .4 .5v-.1"/>
<path d="M86.4 185.3h.1M86.4 185.3l.5 .5M86.5 184.2l.4 .5M86.6 186.4h.1M86.7 187.6l.9 .3 .3 .6 1-.1 .6 .4M86.7 186.4l-.3 .2 .5 .5-.2 .5M86.7 186.2l-.1 .2M86.7 187.7l1 1.7 1.2 1 1-.2 1 .2 .5-.5h1.1v-.6l.9-.3-.4-.7M86.7 182a2.09 2.09 0 0 0 2.1 2.6 3.7 3.7 0 0 0 4.2-1.4l.1-.3M86.9 185.8l-.3 .6M86.9 185.8h.1M86.9 184.6v.1"/>
<path d="M86.9 186.5a2.48 2.48 0 0 0 3 2 2.77 2.77 0 0 0 3-1.7M86.9 185.7h.1M86.9 186.1v.1M86.9 184.7l-.5 .6M87 183.5l-.6 .7M87 183.6a2.35 2.35 0 0 0 2.9 1.9 2.59 2.59 0 0 0 2.9-1.6M87.1 186.1h.1M87.1 189.6a3.2 3.2 0 0 0-2.9 3.6l.8 1.1 4.4 2.6v6l-.2 .7-1.2 1.9-1 .7-1.5 .6M87.2 191.6a4.4 4.4 0 0 1 5.7 .3 1.57 1.57 0 0 1-1.4 2.2 4.4 4.4 0 0 1-4.5-1l-.3-.6zM87.3 186.1h.1M87.4 181a4 4 0 0 1 5.4 .6 1.87 1.87 0 0 1-2.1 1.9 2.99 2.99 0 0 1-3.7-1.6zM87.7 186.5v.1"/>
<path d="M87.8 180.7a1.43 1.43 0 0 0-1.1 1.4 1.43 1.43 0 0 0 1.2 1.4 4.2 4.2 0 0 0 5.1-1v-1l-1-.8M87.8 188.5l2 1.5M87.8 187v.1M87.9 186.4v.1M87.9 187v.1M88.1 181.4a2.41 2.41 0 0 1 3.8 .5 2.33 2.33 0 0 1-4 0zM88.2 186.9h.1M88.3 186.3h.1M88.3 182.5l.7-.6 1.1-.1 .9 .3 .5 .5M88.4 186.8h.1M88.5 186.2h.1M88.8 187.2h.1"/>
<path d="M88.8 182.8l1-.2 1.1 .3M88.9 187.1h.1M89 181.4a2.26 2.26 0 0 1 2.3 .3M89 181.4l1.7 .1 .6 .4 .3 .5M89 185.9h.1M89 186.6h.1M89 181.4l-.7 .4-.1 .4a.58 .58 0 0 0 .5 .5 .58 .58 0 0 0 .6-.2h.9l.9 .3M89.1 186.5v.1M89.3 182h.9M89.3 182.7h.9M89.3 186.4h.1M89.4 180.8l.9 .1 1.1 .8"/>
<path d="M89.4 181.4h.8M89.6 186.6v.1M89.7 189.1h.1M89.7 187.3h.1M89.7 186.6h.1M89.8 186.5v.1M89.8 187.2v.1M89.8 180.7l1.3 .2 .6 .4M90 189.1h.1M90 186.4h.1M90.2 187v.1M90.3 189.1h.1"/>
<path d="M90.3 187.2v.1M90.5 187.2h.1M90.5 186h.1M90.6 187v.1M90.6 185.9h.1M90.6 186.7h.1M90.8 186.6h.1M90.9 186.8h.1M90.9 186.4v.1M91 186.6v.1M91.2 181l.5 .4 .2 .5-.6 .9M91.3 187.3h.1"/>
<path d="M91.3 186.4h.1M91.4 181.7h.1M91.4 181.7l.1 .3a.32 .32 0 0 1 0 .6 .32 .32 0 0 1-.5-.3l-1.6-.3-1.1 .5M91.4 186.3v.1M91.4 186.1l-.3 .3M91.4 187.1v.1M91.5 186.1v.1M91.5 187.1h.1M91.9 185.5v.1M92 186.5v.1M92 188.8h.1M92.1 188.7v.1"/>
<path d="M92.2 188.8v.1M92.5 188.8h.1M92.8 186.6h.1M92.8 185.5h-.1a.43 .43 0 0 0-.5-.4 .43 .43 0 0 0-.3 .5l-.5 .5M92.8 185.5l-1.7 2.1M92.8 183.6v.3M92.9 188.4h.1M92.9 183.6l.5 1M93 188.4h.1M93 183.4l.1 .1M93 186.8v-.3l.5 .5M93 187.5l.5 .5-.5 .4"/>
<path d="M93 187.4v.1M93.1 183.5l.2 .8M93.1 182v.9M93.3 186.7l.2 .2M93.3 187.7l4.2 2.5a5.3 5.3 0 0 1 2.4 7.3l-1.1 1.8-.5 .2-.3-.2-.4-1.2v-5.9l-5.1-2.7M93.4 184.7l-.1 1.5-.5 .4M93.4 184.6l-.5-.3-.1 1.2M93.4 184.5v.1M93.4 184.5l-.2 1.3-.7 1.4-1.1 .1-.5 .4-.9-.1-1.1 .1-.5-.4-.9-.1-.2-.5-.7-.3M93.5 186.9l-.5 .6M93.5 187l-.7 .4 .1 .6-1 .1-.4 .6-1.1-.2-.9 .3 .3 .2M93.5 186.9h.1"/>
<path d="M93.5 187h.1M93.5 188h.1M97.6 192.2a20.6 20.6 0 0 1-8.2 4.7M100.4 194.8a10.6 10.6 0 0 1-6 10.9 31.5 31.5 0 0 1-21 3.4l-2.8-1.2-10.8-6.2a5.3 5.3 0 0 1-2.9-3.6M233.8 189.9h130.1M85.5 206.7a36.7 36.7 0 0 1-8.7 .6"/>
<circle cx="72.2" cy="70.8" r=".27"/>
<circle cx="74.1" cy="71.9" r=".27"/>
<circle cx="74.3" cy="70.7" r=".27"/>
<circle cx="76.3" cy="71.8" r=".27"/>
<circle cx="76.4" cy="74.1" r=".27"/>
<circle cx="77.3" cy="76.3" r=".27"/>
<circle cx="78.8" cy="74.1" r=".27"/>
<circle cx="80.1" cy="73.3" r=".27"/>
<circle cx="88.7" cy="78.2" r=".27"/>
<circle cx="56.3" cy="80.6" r=".27"/>
<circle cx="57.5" cy="81.3" r=".27"/>
<circle cx="58.6" cy="82" r=".27"/>
<circle cx="75.4" cy="91.7" r=".27"/>
<circle cx="76.8" cy="92.5" r=".27"/>
<circle cx="82.8" cy="92.3" r=".27"/>
<circle cx="90.9" cy="80.4" r=".27"/>
<circle cx="100.3" cy="82.2" r=".27"/>
</g>
<g fill="#000">
<circle cx="80.1" cy="80.8" r=".25"/>
<circle cx="64.4" cy="173.1" r=".25"/>
<circle cx="64.5" cy="173.1" r=".25"/>
<circle cx="65.2" cy="174" r=".25"/>
<circle cx="65.9" cy="174.3" r=".25"/>
<circle cx="66.7" cy="175.8" r=".25"/>
<circle cx="66.8" cy="174.5" r=".25"/>
<circle cx="67.2" cy="167.6" r=".25"/>
<circle cx="67.2" cy="175.9" r=".25"/>
<circle cx="67.4" cy="174.1" r=".25"/>
<circle cx="67.4" cy="174.5" r=".25"/>
<circle cx="67.5" cy="174" r=".25"/>
<circle cx="67.9" cy="174.1" r=".25"/>
<circle cx="68.2" cy="175.7" r=".25"/>
<circle cx="68.5" cy="174.3" r=".25"/>
<circle cx="68.6" cy="175.9" r=".25"/>
<circle cx="68.9" cy="175.7" r=".25"/>
<circle cx="68.9" cy="174.2" r=".25"/>
<circle cx="69" cy="175.6" r=".25"/>
<circle cx="69.4" cy="172.5" r=".25"/>
<circle cx="87" cy="186.2" r=".25"/>
<circle cx="87.1" cy="186.1" r=".25"/>
<circle cx="87.8" cy="187" r=".25"/>
<circle cx="88.5" cy="187.3" r=".25"/>
<circle cx="88.6" cy="189.2" r=".25"/>
<circle cx="89.3" cy="188.9" r=".25"/>
<circle cx="89.4" cy="187.5" r=".25"/>
<circle cx="89.7" cy="189.1" r=".25"/>
<circle cx="89.8" cy="188.9" r=".25"/>
<circle cx="89.8" cy="180.7" r=".25"/>
<circle cx="90" cy="187.2" r=".25"/>
<circle cx="90" cy="187.5" r=".25"/>
<circle cx="90.1" cy="189.1" r=".25"/>
<circle cx="90.1" cy="187.1" r=".25"/>
<circle cx="90.3" cy="189.1" r=".25"/>
<circle cx="90.6" cy="187.2" r=".25"/>
<circle cx="90.8" cy="188.8" r=".25"/>
<circle cx="91.1" cy="187.4" r=".25"/>
<circle cx="91.2" cy="188.9" r=".25"/>
<circle cx="91.5" cy="187.3" r=".25"/>
<circle cx="91.5" cy="188.8" r=".25"/>
<circle cx="91.6" cy="188.7" r=".25"/>
<circle cx="92" cy="185.5" r=".25"/>
</g>
<g fill="none" stroke="#000" stroke-width=".3">
<path d="M20 10.1h390v276.9h-390zM65 5.1v5M115 5.1v5M165 5.1v5M215 5.1v10M265 5.1v5M315 5.1v5M365 5.1v5M15 52.9h5M113.8 50.4l-17.6 11.7M410 52.9h5M112.5 74.5l-6.6 4.1"/>
<path d="M232.2 64.9l-3.3 3.3M233.8 67.7l-4.9 5M233.8 72.2l-4.9 5M233.8 76.7l-4.9 5M366.9 64.9l-3.1 3M368.8 67.4l-5 5M368.8 71.9l-5 5M368.8 76.4l-5 5M370.9 64.9h10.9M379.7 68.4v118M160.4 95.4h5M233.8 81.2l-4.9 4.9"/>
<path d="M233.8 85.6l-4.9 5M233.8 90.1l-4.9 5M233.8 94.6l-4.9 5M233.8 99.1l-4.9 5M368.8 80.9l-5 5M368.8 85.3l-5 5M368.8 89.8l-5 5M368.8 94.3l-5 5M368.8 98.8l-5 5M15 100.7h5M115.2 119.3l-5.9 4.7M233.8 103.6l-4.9 5"/>
<path d="M233.8 108.1l-4.9 5M233.8 112.6l-4.9 5M233.8 117.1l-4.9 5M368.8 103.3l-5 5M368.8 107.8l-5 5M368.8 112.3l-5 5M368.8 116.8l-5 5M410 100.7h5M233.8 121.6l-4.9 5M233.8 126.1l-4.9 5M233.8 130.6l-4.9 5M233.8 135l-4.9 5"/>
<path d="M233.8 139.5l-4.9 5M249.6 138.3l-.8 .4M253.6 139.6l-4.8 2.8M254.1 128.3l-4.8 4.7M254.5 132.3l-5.1 5.1M257.4 133.9l-4.3 4.4M262 133.9l-7.7 7.6M267.5 128.4l-4.3 4.2M268.4 132l-13.8 13.7M268.4 136.4l-1.9 1.9M268.7 138.3l-4.6 2.6M275 138.3l-7.5 4.3"/>
<path d="M281.4 138.3l-7.5 4.3M284 136.6l1.7 1.6M287.7 138.3l-7.5 4.3M294.1 138.3l-7.5 4.3M296.3 134.5l5.2 3M299.7 132.8l8.1 4.7M300.4 138.3l-7.5 4.3M306 132.8l5.3 3M306.8 138.3l-2.1 1.1M313.1 138.3l-7.5 4.3M319.5 138.3l-7.5 4.3M325.8 138.3l-7.5 4.3"/>
<path d="M329.3 135.3l5.2 3M329.3 131.6l13.2 7.6M330.2 128.4l4.3 2.5M332.2 138.3l-7.5 4.3M334.8 138.4l7.8 4.5M339.6 133.9l7.6 4.4M343.2 132.2l5.1 3M343.2 128.6l5.1 3M344.9 138.3l-.8 .4M348.8 139.6l-4.7 2.8M368.8 121.3l-5 5M368.8 125.8l-5 5"/>
<path d="M368.8 130.3l-5 5M368.8 134.7l-5 5M368.8 139.2l-5 5M15 148.5h10M160.4 159.3h5M232.2 148.2l-16.9 32.7h-22.2M233.8 144l-4.9 5M233.8 148.5l-4.9 5M233.8 153l-4.9 5M233.8 157.5l-4.9 5M233.8 143.3l1.1 1.8M237.1 142.6l1.4 2.5"/>
<path d="M240.8 142.6l1.4 2.5M244.4 142.6l1.5 2.5M248.1 142.6l1.5 2.5M250.4 159.2l.2 .4M250.4 145.1l-6.1 3.5M250.8 148.5l-6.5 3.8M250.8 152.2l-6.5 3.8M250.8 155.9l-6.5 3.7M250.8 159.6l-6.5 3.7M251.1 147.8l3 5.2M251.2 154.4l2.7 4.6M251.8 142.6l1.4 2.5"/>
<path d="M254.3 159.8l.5 .7M254.6 153.9l.2 .3M254.9 154.4l-.9 .9M262.6 151.3l-8.3 8.2M262.8 155.4l-7.2 7.3M262.9 155.5v.1M262.9 149.2l.3 .5M263.1 159.6l-3.6 3.6M263.2 141.6l-8.3 8.3M263.5 145.8l-8.4 8.3M263.5 156.6l2.9 5M263.7 150.6l3.5 6"/>
<path d="M263.8 150l-.7 .7M264.1 144.9l.1 .2M265.6 147.6l1.2 2M266.4 142.6l1.5 2.5M269.5 145.1l-2.7 1.5M270.1 142.6l1.4 2.5M273.3 146.6l-6.5 3.7M273.3 150.2l-6.5 3.8M273.3 153.9l-6.5 3.7M273.3 157.6l-6.5 3.7M273.8 142.6l1.4 2.5M277.4 142.6l1.5 2.5"/>
<path d="M281.1 142.6l1.4 2.5M284.8 142.6l1.4 2.5M288.4 142.6l1.5 2.5M292.1 142.6l1.4 2.5M295.7 142.6l1.5 2.5M299.4 142.6l1.5 2.5M302.9 140.5l-3.6 2.1M303.1 142.6l1.4 2.5M306.7 142.6l1.5 2.5M310.4 142.6l1.5 2.5M314.1 142.6l1.4 2.5M317.8 142.6l1.4 2.5"/>
<path d="M321.4 142.6l1.5 2.5M325.1 142.6l1.4 2.5M326.6 145.1l-2.3 1.3M328.8 142.6l1.4 2.5M330.8 146.3l-6.5 3.8M330.8 150l-6.5 3.8M330.8 153.7l-6.5 3.7M330.8 157.4l-6.5 3.7M331.9 147.6l-1.1 1.8M332.4 142.6l1.2 2M333.6 141.1l-2.6 1.5M333.6 157.3l-2.3 4.1"/>
<path d="M333.8 145.2l9.4 5.4M334 148.9l9.5 5.5M334.3 152.7l9.5 5.6M334.3 149.7l-3.9 6.8M334.5 155.8l-.8 1.4M334.6 156.6l7.9 4.6M335.1 142.2l7.8 4.6M343.7 152.5l-.6 1.2M344 158.4l-.8 1.3M344.1 143.8l.7 1.3M346.5 147.7l-2.6 4.4M346.5 154.1l-2.5 4.2"/>
<path d="M347.1 142.6l1.4 2.5M347.2 159.1l-.2 .5M350.7 142.6l1.5 2.5M352 145.1l-5.2 3M353.3 148l-6.5 3.8M353.3 151.7l-6.5 3.7M353.3 155.4l-6.5 3.7M353.3 159l-6.5 3.8M354.4 142.6l1.5 2.5M358.1 142.6l1.4 2.5M361.7 142.6l1.5 2.5M368.8 143.7l-5 5"/>
<path d="M368.8 148.2l-5 5M368.8 152.7l-5 5M368.8 157.2l-5 5M405 148.5h10M188.1 175.9l5 5-5 5M204.3 175.9l5 5h-5zM233.8 162l-4.9 5M233.8 166.5l-4.9 5M233.8 170.9l-4.9 5M233.8 175.4l-4.9 5M233.8 179.9l-4.9 5.1M250.8 163.2l-6.5 3.8"/>
<path d="M250.8 166.9l-6.5 3.7M250.8 170.6l-6.5 3.7M250.9 166.5l.5 .8M251.2 160.8l2.6 4.3M253.6 172.6l-9.3 5.4M253.6 176.3l-4.9 2.8M254 165.6l.6 .9M263.4 162.7l2.8 4.9M266.3 172.6l-2.2 1.3M273.3 161.2l-6.5 3.8M273.7 164.7l-6.9 4M275 167.6l-8.2 4.7"/>
<path d="M277.2 170l-13.1 7.5M280.6 171.7l-12.8 7.4M286.3 172.1l-12.2 7M292.6 172.1l-12.1 7M299 172.1l-12.2 7M305.3 172.1l-12.1 7M311.7 172.1l-12.2 7M330.8 161l-6.9 4M330.8 164.7l-24.9 14.4M330.8 168.4l-18.6 10.7M330.8 172l-12.2 7.1M333.6 174.1l-8.7 5"/>
<path d="M333.6 177.8l-2.3 1.3M333.8 163.4l-2.3 3.9M334.6 161.9l-.6 1.1M334.8 160.4l4.9 2.8M343.1 166.3l-.1 .1M346.4 160.6l-3 5.2M346.7 166.5l-.7 1.1M347.8 164.5l-.2 .4M353.3 162.7l-6.5 3.8M353.3 166.4l-6.5 3.7M353.3 170l-9.2 5.4M353.3 173.7l-9.2 5.3"/>
<path d="M353.3 177.4l-3 1.7M368.8 161.7l-5 5M368.8 166.2l-5 5M368.8 170.6l-5 5M368.8 175.1l-5 5M368.8 179.6l-5 5.1M15 196.4h5M113 187.7l-12.3 6.7M204.3 180.9h5l-5 5zM228.9 191.9v21M233.8 191.9v10.5M233.8 184.4l-4.9 5"/>
<path d="M233.8 188.9l-.9 1M363.8 191.9v10.5M368.8 191.9v21M368.8 184.1l-5 5M368.8 188.6l-1.2 1.3M370.9 189.9h10.9M410 196.4h5M232.3 210.9h133M237.3 200.4h123M28.8 227.8h192.3M28.8 220.4h192.3v59.6h-192.3zM50.1 220.4v59.6"/>
<path d="M86.2 220.4v59.6M196 220.4v59.6M15 244.2h5M28.8 253.3h192.3M28.8 241.1h192.3M410 244.2h5M28.8 272.5h192.3M65 287v5M115 287v5M165 287v5M215 282v10M265 287v5"/>
<path d="M315 287v5M365 287v5"/>
<circle cx="119" cy="47" r="6.2"/>
<circle cx="117.8" cy="71.2" r="6.2"/>
<circle cx="120.1" cy="115.4" r="6.2"/>
<circle cx="118.5" cy="184.7" r="6.2"/>
</g>
<path d="M230 240h180v47h-180zM230 250h180M254 240v10M288 240v47M349 240v47M288 260.1h122M349 277h61M359 277v10M395 277v10" fill="none" stroke="#000" stroke-width=".34"/>
<g fill="#000" stroke="#000" stroke-width=".3">
<path d="M350 282.2h.4l.8 3-.1 .5z" fill-rule="evenodd"/>
<path d="M352.1 282.2h.4l-1 3.5h-.4z" fill-rule="evenodd"/>
<path d="M353 283h.7l-.7 .5z" fill-rule="evenodd"/>
<path d="M353.7 282.2h.3v3.5h-.3v-2.7l-.5-.1z" fill-rule="evenodd"/>
<path d="M355 285.2h.4v.5h-.4z" fill-rule="evenodd"/>
<path d="M356.2 282.5h.6a2.23 2.23 0 0 0-.4 2.5l.4 .4h-.6l-.3-.7v-1.2z" fill-rule="evenodd"/>
<path d="M356.4 282.3a1.18 1.18 0 0 1 1.2 .4 1.18 1.18 0 0 1 .1 1.3l-.2 1a.75 .75 0 0 1-.5 .7 .75 .75 0 0 1-.8-.3h.6a2 2 0 0 0 .5-2.5l-.4-.4h-.7z" fill-rule="evenodd"/>
</g>
<g fill="#000">
<path d="M93.3 64l2.6-2.4 .7 .9zM102.9 80.4l2.7-2.3 .6 1zM379.7 64.9l.6 3.5h-1.2zM165.4 94.5l5 .9-5 .8zM109 123.6l.7 .9-3.1 1.7zM165.4 158.5l5 .8-5 .9zM233.8 145.1l-1.1 3.4-1-.5zM97.6 196l2.8-2.1 .5 1zM233.8 200.4l3.5-.6v1.1zM360.3 199.8l3.5 .6-3.5 .5zM379.1 186.4h1.2l-.6 3.5zM228.9 210.9l3.4-.6v1.1z"/>
<path d="M365.3 210.3l3.5 .6-3.5 .5z"/>
</g>
<g font-size="7">
<text x="49.4" y="26.1">Single Sensor Ring</text>
<text x="64.4" y="34.5">assembly</text>
<text x="117.2" y="49.5">4</text>
<text x="285" y="58.3">A-A (5:1)</text>
<text x="115.9" y="73.8">2</text>
<text x="168.1" y="90.8">A</text>
<text x="118.4" y="117.9">1</text>
<text x="168.1" y="168.9">A</text>
<text x="116.6" y="187.2">3</text>
<text x="289" y="270.6">Soil Sensor Ring</text>
<text x="353.5" y="272.3">VA-SOILT-01-00</text>
</g>
<g font-size="4.9">
<text x="378.2" y="130.1" transform="rotate(-90 378.2 130.1)">25</text>
<text x="193.9" y="179.8">a1.5</text>
<text x="168.6" y="182.7">soldered</text>
<text x="193.9" y="185.5">a1.5</text>
<text x="294.2" y="198.8">Ø26</text>
<text x="294.2" y="209.3">Ø28</text>
<text x="30.5" y="225.3">Part No.</text>
<text x="63.5" y="225.3">Part</text>
<text x="128.9" y="225.3">Description</text>
<text x="199.8" y="225.3">Material</text>
<text x="38.3" y="232.7">1</text>
<text x="87.5" y="232.8">The main body of the sensor ring. Transfers heat</text>
<text x="205.4" y="232.8">Cu</text>
<text x="87.6" y="238.7">from the soil to the inner heat transfer plate</text>
<text x="207.7" y="246">-</text>
<text x="38.1" y="246">2</text>
<text x="87.4" y="248.5">Circuit board with MCP9808 temperature sensor</text>
<text x="289" y="248.5">Andris Jenerts</text>
<text x="87.4" y="258.3">Structural part for supporting heat transfer plate</text>
<text x="289" y="258.5">Assembly drawing</text>
<text x="38.1" y="264.6">3</text>
<text x="87.5" y="264.2">and allow the use of RX-M2x4 brass inserts for</text>
<text x="203.7" y="264.7">PLA</text>
<text x="87.2" y="270.1">PCB attaching to heat transfer</text>
<text x="38.2" y="278">4</text>
<text x="87.2" y="277.5">Hex head cap screw</text>
<text x="205.7" y="278">A2</text>
<text x="360" y="285.5">2021.10.28</text>
<text x="399.1" y="285.7">1/1</text>
</g>
<g font-size="4.2">
<text x="51.5" y="236">VA-SOILT-01-01</text>
<text x="51.5" y="248.7">VA-SOILT-02-00</text>
<text x="51.5" y="264.4">VA-SOILT-01-02</text>
<text x="51.2" y="277.7">DIN912 M2x5</text>
</g>
<g font-size="3.5">
<text x="39" y="8.8">1</text>
<text x="89" y="8.8">2</text>
<text x="139" y="8.8">3</text>
<text x="189" y="8.8">4</text>
<text x="239" y="8.8">5</text>
<text x="289" y="8.8">6</text>
<text x="339" y="8.8">7</text>
<text x="389" y="8.8">8</text>
<text x="16.3" y="30.2">A</text>
<text x="411.3" y="30.2">A</text>
<text x="16.3" y="78.1">B</text>
<text x="411.3" y="78.1">B</text>
<text x="16.3" y="125.9">C</text>
<text x="411.2" y="125.9">C</text>
<text x="16.3" y="173.7">D</text>
<text x="411.2" y="173.7">D</text>
<text x="16.3" y="221.5">E</text>
<text x="411.3" y="221.5">E</text>
<text x="16.4" y="269.4">F</text>
<text x="411.4" y="269.4">F</text>
<text x="39" y="290.8">1</text>
<text x="89" y="290.8">2</text>
<text x="139" y="290.7">3</text>
<text x="189" y="290.8">4</text>
<text x="239" y="290.7">5</text>
<text x="289" y="290.7">6</text>
<text x="339" y="290.7">7</text>
<text x="389" y="290.7">8</text>
</g>
<g font-size="2.5">
<text x="231" y="242.8">Dept.</text>
<text x="255" y="242.8">Technical reference</text>
<text x="289" y="242.8">Created by</text>
<text x="350" y="242.8">Approved by</text>
<text x="289" y="252.9">Document type</text>
<text x="350" y="252.9">Document status</text>
<text x="289" y="262.8">Title</text>
<text x="350" y="262.8">DWG No.</text>
<text x="350" y="279.8">Rev.</text>
<text x="360" y="279.8">Date of issue</text>
<text x="396" y="279.8">Sheet</text>
</g>
</svg>
